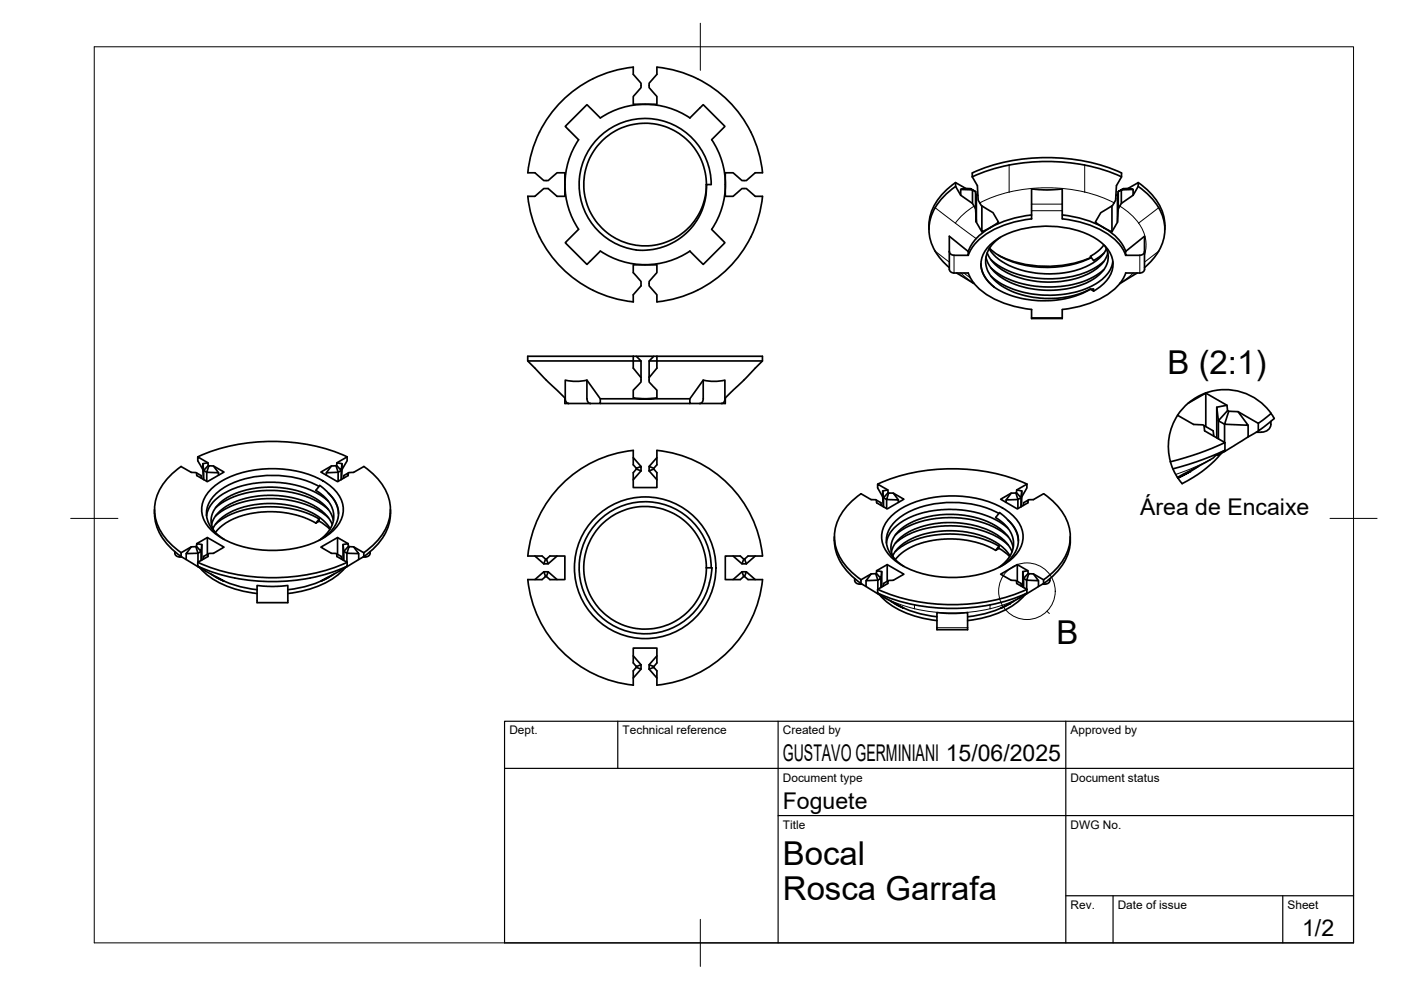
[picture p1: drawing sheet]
<svg xmlns="http://www.w3.org/2000/svg" width="297mm" height="210mm" viewBox="0 0 297 210" stroke-linecap="round" stroke-linejoin="round" font-family="sans-serif">
<!-- layer: Visible -->
<g fill="none" stroke="#000" stroke-width=".36">
<path d="M134.3 14.2v1.6l1.6 1.8v1l-1.6 1.9v1.6h5v-1.6l-1.7-1.9v-1l1.7-1.8v-1.6a25 25 0 0 1 22.3 22.4h-1.5l-1.9 1.7h-.9l-1.9-1.7h-1.6v5h1.6l1.9-1.6h.9l1.9 1.6h1.5a25 25 0 0 1-22.3 22.4M134.3 14.2a25 25 0 0 0-22.4 22.4h1.5l1.9 1.7h.9l1.9-1.7h1.7v5h-1.7l-1.9-1.6h-.9l-1.9 1.6h-1.5a25 25 0 0 0 22.4 22.4M122.7 29.6a17 17 0 0 0 0 19M146.3 25l2.8-2.8 4.6 4.6-2.8 2.8M146.3 25a17 17 0 0 0-19 0l-2.9-2.8-4.6 4.6 2.9 2.8M150.8 39.1a14 14 0 0 0-14-14 14 14 0 0 0-14 14.1 14 14 0 0 0 14.2 13.8 13.4 13.4 0 0 0 12.8-13.9h1M150.9 29.6a17 17 0 0 1 0 19M202.6 39.5a12.3 12.3 0 0 0-5.6 8.2 10.6 10.6 0 0 0 4.3 9M202.6 38.7a11.7 11.7 0 0 0-5.6 9.1v.9M202.6 39.5v-.8l2.2 1.3M202.6 39.5l1.1 1.9M205.7 40l1.1 .6 .2 1.5v5l-.2-6.5z"/>
<path d="M205.7 40h-.9l-1.1 .2 2.5 .1M206.1 37.5a40.1 40.1 0 0 1 31.7 0M206.1 37.5v-.8a40 40 0 0 1 31.7 0v.8l-1.1 1.9-.2 3.1-.6 1.1-2.5 1.5-1.2 2 1.8 1.2M206.1 37.5l1.1 1.9 .2 3.1 .6 1.1 2.5 1.5 1.2 2-1.8 1.2M238.2 40l-1.1 .6 .6-.3M241.3 39.5v-.8l-2.1 1.3M241.3 39.5l-1.1 1.9M241.3 38.7a11.7 11.7 0 0 1 5.7 9.1v.9M241.3 39.5a12.3 12.3 0 0 1 5.6 8.2 10.6 10.6 0 0 1-4.2 9M122.7 48.6l-2.9 2.9 4.6 4.6 2.9-2.9M127.3 53.2a17 17 0 0 0 19 0M150.9 48.6l2.8 2.9-4.6 4.6-2.8-2.9"/>
<path d="M201.3 53.3a.93 .93 0 0 0 1 .8h3v-.8l-4-3.2v7a.93 .93 0 0 0 1 .8h3a11.1 11.1 0 0 0 6.4 5.9 24.1 24.1 0 0 0 7 1.8M202.8 57.9l3.7 2.2M203.7 40.2v1.2l2.5 1.7M206.2 40.3v2.8l.6 1.2M206.9 41.2l.4 .2M207 47.1l1.2 2M208.2 43.7v5.4l1.7-.8M209.3 53.6a10.9 10.9 0 0 0 7.8 5.6 19.8 19.8 0 0 0 14.9-1.9l.3-.2a6 6 0 0 0 2.6-3.5M209.7 52.8a11.9 11.9 0 0 0 7.8 4.7 19.4 19.4 0 0 0 14.9-2.2l1.5-1.5 .7-1M209.8 52.6a17.4 17.4 0 0 0 12.2 4.1 20.9 20.9 0 0 0 9.4-2.1M210 48.3a9.8 9.8 0 0 0-4.7 5M210.1 56.8a18.6 18.6 0 0 0 13 4 17.1 17.1 0 0 0 10.9-3.6"/>
<path d="M210.1 55a19.4 19.4 0 0 0 14.7 4 16.4 16.4 0 0 0 9.2-3.6M211.7 54.1a23.8 23.8 0 0 0 19.6 .5M212.1 50.3a5.8 5.8 0 0 0-2.9 6.6 10.1 10.1 0 0 0 7 5.5 20.5 20.5 0 0 0 15-1.1l.7-.1v.5l-.7-.4a20.8 20.8 0 0 1-20.4-.4 6.7 6.7 0 0 1-2.8-5M218.7 46.4v-6.3a25 25 0 0 0 6.5 0v6.3M218.7 46.4a18.9 18.9 0 0 0-11.9 5.2l-1.1 1.6-.4 .9M218.7 45.6a22.9 22.9 0 0 0-8.7 2.7M225.2 46.4a18.9 18.9 0 0 1 12 5.2l1.1 1.6 .4 .9M225.2 45.6a22.9 22.9 0 0 1 8.8 2.7M234 48.3a10 10 0 0 1 4.7 5M234 51.9a8.3 8.3 0 0 1-2.8 2.4l.7 .9 2.1-1.5M234.3 52.2a4.6 4.6 0 0 1-1.3 6.1 17.7 17.7 0 0 1-12.9 3.1 14 14 0 0 1-10.2-4.9l-.5-.8-.4-1.2M235.8 43.7v5.4"/>
<path d="M235.9 55.5a7.4 7.4 0 0 1-4.7 5.3 21.8 21.8 0 0 1-19.8-1.2l-1.3-1.1M237 41.2l-.4 .2M237.1 44.3v-3.7l-.2 1.5v5M237.7 43.1l-.6 1.2-.2 2.8-1.1 2-1.8-.8M237.7 40.3l.5-.3h1l1 .2zM240.2 40.2v1.2l-2.5 1.7v-2.8M241.1 57.9l-3.7 2.2M242.7 53.3a.96 .96 0 0 1-1 .8h-3v-.8l4-3.2v7a.93 .93 0 0 1-1 .8h-3a11 11 0 0 1-6.4 5.9 24.5 24.5 0 0 1-7.1 1.8v1.9h-6.5v-1.9M111.9 76.5l4.3 4.5 3.6 3.4v.2M111.9 75.5h23l1 1h-24zM134.3 75.5v2.6l1.6 2M134.3 64v-1.5l1.6-1.9v-.9l-1.6-1.9v-1.7h5v1.7l-1.7 1.9v.9l1.7 1.9v1.5"/>
<path d="M134.9 75.5h3.7M135.9 76.5v4.5l-1.6 1.7v1.7l2.5 .2h-9.5M139.3 75.5h22.3v1l-7.9 8.1M139.3 75.5h-.7l-1 1v3.6l1.7-2v-1.6h-1.7M139.3 75.5v1h22.3M210.8 60.9a5.5 5.5 0 0 1-2.2-7.2 12.2 12.2 0 0 1 8.4-5.2 21.9 21.9 0 0 1 15.3 2.1 6.5 6.5 0 0 1 3.6 6.1 7.3 7.3 0 0 1-4 5M237.4 60.1h.1M38.4 98.9l2.2 1.3 1.1 .1 .9 .5 .1 .6M38.4 98.9a11.5 11.5 0 0 0-5.6 9.1 11.5 11.5 0 0 0 5.6 9.2M41.9 96.9a40 40 0 0 1 31.7 0M43 98.3l.1 3.4M44.1 98.1l-2.2-1.2v.8l1.1 1.9"/>
<path d="M44.2 98.7l-.1-.6-1.1 .2 .2 3.4M44.3 98.8h1l1 1.4-2.5-.1zM44.3 98.8l-.1-.1-1 1.1 .6 .3M45.3 98.8l2.2 1.3-3.5 2-2.3-1.3v-.5M70.3 98.8l-2.3 1.3 3.6 2 2.2-1.3 .1-.5-1 .5-.1 .6M71.2 98.8h-.9l-1.1 1.4 2.5-.1v2M71.4 98.7l-.2 .1 .5 1.3 .6-.3M71.4 98.1l1.1 .2-.2 1.5-.9-1.1zM71.4 98.1l2.2-1.2v.8l-1.1 1.9M72.3 99.8v1.9M72.5 98.3l-.1 3.4M119.8 84.6v.9h.7"/>
<path d="M119.8 84.6h.1M119.8 84.5a.9 .9 0 0 0 .8 1M119.8 84.6v-4a10.5 10.5 0 0 0 4.6 0l.1 3.9a.9 .9 0 0 0 .7 1M120.5 85.5h4.7M124.4 80.6l2.9 4v.9h-2.1M127.3 85.5h19M134.3 95.5v3l.6 .8 1-.4v.9M134.3 97l1.6 1.9M134.3 95.5a25 25 0 0 0-22.4 22.4h3l.8 .6M134.9 99.3v.2l1 .3M134.9 99.5l-.6 .7v3.2h5v-3.2l-.7-.7-1 .3M135.9 99.8l-1.6 1.9"/>
<path d="M137.6 80.1v.9l1.7 1.7v1.7l-2.5 .2h9.5M137.6 99.8l1.7 1.9M138.6 99.3l.7-.8v-3a25 25 0 0 1 22.3 22.4h-3l-.7 .6 .3 1M138.6 99.5v-.2l-1-.4v.9M139.3 97l-1.7 1.9M149.1 80.6l-2.8 4v.9h7.5v-.9M153.7 84.6v-4a10.5 10.5 0 0 1-4.6 0v3.9a.9 .9 0 0 1-.7 1M153.7 84.5a.9 .9 0 0 1-.7 1M249.7 88a12.1 12.1 0 0 0-1.5 9.9M252 85.5l3.7-2.2v7.1M252 85.4l-1.3 1.3-1 1.3 3.4 2 1.9 .1 2.2 1.2 .1 1.2M254.2 98.8l-2.1 1.3"/>
<path d="M255.3 90.2l.1 1.1 4.3 2.5a62.8 62.8 0 0 1-11.6 4.1l.6 1.6 1 1.7 6.8-3.7 1.1-.8 2.1-1.2v-1.7M255.7 83.3l4.4 2.6 .2 1.2 .2 .1 2 .1 4.3 2.5 2.7-2.1M255.7 83.3l-2.2 1.1-1.5 1M255.7 83.3a12 12 0 0 1 13.8 4.3M258 86.3v6.5M258.3 96.3v.2M258.9 96.1a25.1 25.1 0 0 1-8.3 6.4l-.9-1.2M259.6 95.7l-1.3 .8-.3-.1M259.7 95.5l-6.1 2.4-4.9 1.5M260.1 85.9l-2.1 .4 .3 2.9v3.8M260.3 87.1l-2 2.1 1.3 .8v3.8M260.5 87.2l-.9 2.8 5 .2-2.1-2.9"/>
<path d="M264.6 90.2v2.4l-5 3.1v-.2M266.8 91.4l-2.2 1.2M269.5 89.3a1.87 1.87 0 0 1-2 2.3h-1.1M269.5 87.7l.7 1-3.4 2.7v-1.6M32.7 108a11.5 11.5 0 0 0 5.7 10M37.1 117.3a1.11 1.11 0 0 0 1.5 .8M37.1 117v.3M39.5 117.4v1.2l2.5 1.6M40.6 115.9l-2.2 1.3v.8l1.1 .6M41.5 115.9h-.9l-1.1 1.5 2.5-.1M41.7 115.8l-.2 .1 .5 1.4M41.7 115.3l2.3-1.3 3.5 2-2.2 1.3-1.1 .1"/>
<path d="M41.9 119.2v.9M41.9 119.2a40 40 0 0 0 31.7 0M42 117.3l.6-.4-.9-1.1v-.5l1.1 .2-.2 3.3M42 117.3v1.9M42.8 115.5v3.2M43.1 118.5l.1-.5 1-.6-.1 .6-2.2 1.2M43.8 100.1v2M44 114v3.5M44.9 111.2l.3-1.1 .9-1.2 1.6-1.4 1.3-.7 1.9-.8 1.8-.5 4-.5 2.4 .1 2.2 .3 2.2 .5 1.9 .7 1.7 .9 1.6 1.2 1.2 1.5 .5 1M45 103.5a20.2 20.2 0 0 1 15.1-4 18.1 18.1 0 0 1 10.4 4 5.8 5.8 0 0 1 0 9.1 20.2 20.2 0 0 1-15 4 18.1 18.1 0 0 1-10.5-4 5.8 5.8 0 0 1 0-9.1zM45.1 112.1l.6-1 .9-1 1.2-.9 1.5-.8 3.3-1.1 4-.5 3.6 .1 2.5 .5 2.1 .7 2 1 1.2 .8 1.3 1.2 .7 1M45.7 107.7l2-1.5 3-1.3 3.8-.8 3.8-.1 3.5 .4 3.1 .8 2.8 1.4 1.9 1.4"/>
<path d="M45.7 109.4l2-1.5 3-1.2 3.8-.8 3.8-.2 3.5 .4 3.1 .9 2.5 1.1 2.2 1.7M46.3 100.2v.6M67 110.9l-2.6-1.2-3.3-.9-2.6-.3-3 .1-3.6 .6-2.4 .8-2.4 1.5-1.4 1.4M67.6 103.1a22 22 0 0 0-19.6 0 7.1 7.1 0 0 0-4.2 6 6.9 6.9 0 0 0 3.7 5.3M67.7 110l-2-1-2.8-.9-3.3-.6h-3.2l-3.3 .3-2.9 .8-2.4 1.1-2.1 1.4M67.7 110.5l-.7 .4M67.7 110l-.7 .9M67.7 110v.5M67.7 110.5l2.2 1.7M69.2 100.2v.6M69.6 106.3l-1.1-.9-1.5-1-1.8-.8-2-.6-4.2-.7-4.1 .1-2.3 .3-2.1 .5-1.8 .7-1.5 .9-1.3 .9-.9 1-.7 1-.5 1.7M69.7 104.6l-1.9-1.7-.8 1.1 1.6 1.2 1.2 1.3 .6 1.3 .4 1.4-.2 1.5-.5 1.3-1.1 1.4-1.4 1.2"/>
<path d="M69.7 104.6l1.4 1.9 .5 1.2 .2 1.2M69.7 104.6a5.3 5.3 0 0 1 .2 8.3l-1.9 1.5M70.7 110.4l-.5-1.4-1.2-1.6-1.9-1.6-1.7-.9-2.2-.8-2.3-.5-3-.3-2.9 .1-2.6 .4-2.4 .8-1.9 .9-1.4 1.1-1.3 1.5-.6 1.7 .1 1.6 .6 1.4M71.4 117.4v.6l2.2 1.2M71.6 114v3.5M72.7 115.5v3.2M73.6 117.3v1.9M73.6 119.2v.9l-5.6 3.1 1.8-.8M73.8 115.3l-2.2-1.3-3.6 2 2.3 1.3h.9l1.1 .7 .1 .5M73.9 115.8l-.1-.5-1.1 .2 .2 3.3M73.9 100.3l1.1-.1 2.1-1.3a11.4 11.4 0 0 1 5.7 9.1 11.5 11.5 0 0 1-5.7 9.2M74 115.9h1l1.1 1.5-2.5-.1z"/>
<path d="M74 115.9l-.1-.1-1 1.1 .7 .4M75 115.9l2.1 1.3M76.1 117.4v1.2l-2.5 1.5M77.1 117.2v.8l-1 .6M78.5 117v.3M78.5 117.3a1.12 1.12 0 0 1-1.5 .8M82.8 108a10.9 10.9 0 0 1-5 9.5l-.7 .5M113.4 117.9l1.9 1.6M115.3 119.5h.9l-.4-1 .8-.6h3.2v5h-3.2l-.8-.7M115.8 118.5h-.1l-.4 1M118.1 117.9l-1.9 1.6M155.4 117.9l1.9 1.6"/>
<path d="M157.7 118.5l-.7-.6h-3.2v5h3.2l.7-.7-.4-1M157.9 118.5h-.2l-.4 1h.9M160.1 117.9l-1.9 1.6M176.9 113.8v.8M176.9 114.6a11.4 11.4 0 0 0 5.7 9.1M186.1 102.6a40.1 40.1 0 0 1 31.6 0M186.8 107.2v-.6l-1.1-.6-1-.1-2.2-1.2a11.5 11.5 0 0 0-5.6 9.1 11.5 11.5 0 0 0 5.7 9.1M187.2 104.1l.1 3.3M188 105.9v1.9M188.1 119.7v3.5M188.2 103.9l-2.1-1.2v.8l1.1 1.8M188.3 104.5l-.1-.6-1 .2 .1 3.3"/>
<path d="M188.4 104.5l1 .1 1.1 1.4-2.5-.1zM188.4 104.5h-.1l-1 1 .7 .4M189 117a8 8 0 0 1 5.6-5.1l3.8-.9 3.7-.2 3.6 .4 1.9 .5 1.9 .7a9.3 9.3 0 0 1 5.1 4.6M189.2 109.2a20.2 20.2 0 0 1 15-3.9 18.1 18.1 0 0 1 10.5 3.9 5.7 5.7 0 0 1 0 9.1 20.2 20.2 0 0 1-15.1 4 18.1 18.1 0 0 1-10.4-4 5.7 5.7 0 0 1 0-9.1zM189.3 117.8l.4-.8 1.4-1.4 1.4-1 1.3-.6 3.4-1.1 3.5-.4 4.2 .3 4 1.1 2.2 1.1 1.1 .7 1.2 1.2 .7 .9M189.4 104.6l2.2 1.2-3.5 2.1-2.2-1.3-.1-.6M189.8 113.4l2.1-1.4 3.2-1.4 3.3-.7 3.3-.2 3.8 .4 3.5 .9 2.5 1.2 2.3 1.6M189.8 115.2l2.4-1.7 2.9-1.1 2.9-.7 3.7-.2 4 .4 3.3 .8 2.5 1.2 2.3 1.7M190.5 106v.5M211.1 116.7l-2.9-1.3-3-.8-2.6-.3h-3l-2.3 .4-3.3 .9-2.7 1.5-1.5 1.6M211.8 108.9a22 22 0 0 0-19.6-.1 7.1 7.1 0 0 0-4.3 6 6.9 6.9 0 0 0 3.7 5.3M211.8 115.8l-1.8-.9-3.2-1.1-3.1-.5-3.2-.1-3.3 .4-2.8 .7-2.5 1.1-2.1 1.5"/>
<path d="M211.8 115.8v.5l-.7 .4M211.8 115.8l-.7 .9M211.8 116.3l2.3 1.7M213.3 106v.5M213.8 112.1l-2.3-1.7-2.9-1.3-2.8-.7-3.2-.4-3 .1-4 .6-2.9 1.1-2.2 1.4a6 6 0 0 0-2.6 3.9M213.8 110.3a5.3 5.3 0 0 1 .2 8.3l-1.8 1.5M214.4 104.6l-2.2 1.2 3.5 2.1 2.2-1.3 .1-.6-1 .6v.6M214.8 116.1l-.6-1.7-1.1-1.4-1.8-1.4-1.9-1-2.1-.7-2.6-.6-2.5-.2h-2.7l-3.1 .5-2.2 .7-1.9 1-1.7 1.3-1.2 1.4-.5 1.5 .1 1.5 .7 1.5M215.4 104.5l-1 .1-1.1 1.4 2.5-.1v1.9M215.5 104.5h-.1l.4 1.4 .7-.4M215.6 103.9l1 .2-.1 1.4-1-1zM215.6 103.9l2.1-1.2v.8l-1.1 1.8"/>
<path d="M215.7 119.7v3.5M215.9 114.7l-.3-1.7-.7-1.4-1.5-1.7-1.5-1.2-.8 1 1.8 1.4 1.2 1.4 .6 1.3 .2 1.8-.3 1.3-.7 1.3-1 1.2-1.1 .9M216.5 105.5v1.9M216.6 104.1l-.1 3.3M221.3 104.7l-2.2 1.2-1.1 .1M221.3 104.7a11.5 11.5 0 0 1 5.6 9.1 11.5 11.5 0 0 1-5.6 9.1M226.9 113.8a10.8 10.8 0 0 1-4.9 9.4l-.7 .5M249.7 101.2v.1M249.7 101.3l2.4-1.2zM41.9 120.1l5.6 3.1-1.8-.8M41.9 120a40 40 0 0 0 31.7 0M42 120.1l.6 .4"/>
<path d="M42.4 120.4a18.4 18.4 0 0 0 12.1 5.4M42.6 120.5h.2M44.8 121.7l.9 .7M45.7 122.3a22.9 22.9 0 0 0 8.8 2.7M54.5 124.1l2.9 .2 3.6-.2v3.7h-6.5zM69.8 122.3a22.9 22.9 0 0 1-8.8 2.7M70.8 121.7l-1 .7M72.9 120.5h.1M73.2 120.4a18.4 18.4 0 0 1-12.2 5.4M73.2 120.4l-.5 .1M73.6 120.2l-.4 .2M115.3 121.2l.4 1-.8 .7h-3a25.1 25.1 0 0 0 22.4 22.4"/>
<path d="M115.3 121.2h.9l-.4 1h-.1M115.3 121.2l-1.9 1.7M116.2 121.2l1.9 1.7M134.3 139.1l1.6 1.8M139.3 139.1l-1.7 1.8M150.8 120.4a14 14 0 0 0-20.1-12.6 14 14 0 0 0-2.7 23.5 14 14 0 0 0 22.4-7.7l.6-3.2h-1.2a13 13 0 0 1-19.1 11.5 13 13 0 0 1-1.2-22.3 13 13 0 0 1 20.2 9.5l.1 1.3M157.3 121.2h.9l-.3 1h-.2M157.3 121.2l-1.9 1.7M157.9 122.2l.7 .7h3.1a25 25 0 0 1-22.4 22.4v-3.1l-.7-.7-1 .4M158.2 121.2l1.9 1.7M181.2 122.7a.92 .92 0 0 0 1 1.1M182.2 123.9h.6"/>
<path d="M182.5 122.9v.8M182.5 123.7l1.1 .6M183.6 123.1v1.2l2.5 1.6M184.7 121.7l-2.2 1.2M185.7 121.6l-1 .1-1.1 1.4 2.5-.1M185.8 121.6h-.1l.4 1.4M185.9 121l2.2-1.3 3.5 2-2.2 1.3-1.1 .1M186.1 124.9a40.1 40.1 0 0 0 31.6 0M186.1 125.8a40.1 40.1 0 0 0 31.6 0M186.1 123v2.8l5.5 3.2-2.8-1.6M186.1 123l.7-.4-1-1 .1-.6 1 .2-.1 3.4M186.1 125.8l.7 .5"/>
<path d="M186.5 126.1a18.4 18.4 0 0 0 12.1 5.5M186.8 126.2l.1 .1M186.9 121.2v3.3M187.3 124.3v-.6l1-.6-.1 .6-2.1 1.3M189.9 128.1a22.9 22.9 0 0 0 8.8 2.7M198.6 129.9l2.5 .2 4-.2v3.6h-6.5zM213.9 128.1a22.9 22.9 0 0 1-8.7 2.7M215.5 123.1l.1 .6 2.1 1.3v.8l-5.5 3.2 2.7-1.6M216.9 121.2v3.3M217 126.2v.1M217.3 126.1a18.4 18.4 0 0 1-12.1 5.5M217.3 126.1l-.4 .2"/>
<path d="M217.7 123v1.9M217.7 125.9l-.4 .2M217.9 121l-2.2-1.3-3.5 2 2.2 1.3 1 .1 1.1 .6v.6M218 121.6l-.1-.6-1 .2 .1 3.4M218.1 121.6l1 .1 1.1 1.4-2.5-.1zM218.1 121.6h-.1l-1 1 .7 .4M219.1 121.7l2.2 1.2v.8l-1.1 .6M220.2 123.1v1.2l-2.5 1.5M221 123.9h.6M222.6 122.7v.3M222.6 123a.93 .93 0 0 1-1 .8M134.9 141.5l-.6 .7v3.1"/>
<path d="M135.9 140.9l-1 .4-.6-.7v-3.2h5v3.2l-.7 .7M135.9 140.9v1l-1-.4v-.2M135.9 141.9l-1.6 1.9M137.6 141.9l1.7 1.9M138.6 141.5v-.2l-1-.4v1"/>
<circle cx="136.8" cy="39.1" r="13"/>
<circle cx="136.8" cy="120.4" r="15"/>
</g>
<!-- layer: Visible Narrow -->
<g fill="none" stroke="#000" stroke-width=".21">
<path d="M214 35v5.7M230 35v5.7M198.3 44l8.7 6.6M198.3 53.3l3 2.3M202.3 54.1v3.8M203.7 57.9l2.8 2.2M204.3 57.9l1.4 1M206.5 43.7l-1.9 1.4-2 2.2M207.7 43a33.2 33.2 0 0 1 28.5 0M218.7 43.3h6.5M218.7 44.7h6.5M237.4 43.7a10.9 10.9 0 0 1 5.5 7.3 7.1 7.1 0 0 1-.2 3"/>
<path d="M240.3 57.9l-2.9 2.2M241.7 54.1v3.8M245.7 53.3l-3 2.3M245.7 44l-4.3 3.3M218.7 67.3h6.5M256.5 97.5l-4.2 2-3 1.1M187.7 126.8a26.3 26.3 0 0 0 6.2 2.3M193.9 128.3v.8M193.9 129.1a35.6 35.6 0 0 0 16 0M198.6 133.1h6.5M209.9 128.3v.8M216.2 126.8a26.3 26.3 0 0 1-6.3 2.3"/>
</g>
<!-- layer: Visible -->
<g fill="#000">
<circle cx="252.2" cy="100" r=".18"/>
<circle cx="189.8" cy="128.1" r=".18"/>
<circle cx="214" cy="128.1" r=".18"/>
</g>
<!-- layer: BORDER -->
<path d="M20 9.9h267v190h-267zM148.5 4.9v10M15 109.9h10M282 109.9h10M148.5 194.9v10" fill="none" stroke="#000" stroke-width=".21"/>
<!-- layer: TITLEBLOCK -->
<path d="M107 152.9h180v47h-180zM131 152.9v10M165 152.9v47M226 152.9v47M107 162.9h180M165 172.9h122M226 189.9h61M236 189.9v10M272 189.9v10" fill="none" stroke="#000" stroke-width=".25"/>
<!-- layer: Detail Boundary -->
<g fill="none" stroke="#000" stroke-width=".21">
<path d="M222 129.6l.5 .5"/>
<circle cx="217.7" cy="125.4" r="6"/>
</g>
<g font-size="7">
<text x="247.5" y="79.4">B (2:1)</text>
<text x="224" y="136.5">B</text>
<text x="166" y="183.4">Bocal</text>
<text x="166" y="190.9">Rosca Garrafa</text>
</g>
<g font-size="4.9">
<text x="241.7" y="109.2">Área de Encaixe</text>
<text x="166" y="161.4">GUSTAVO GERMINIANI 15/06/2025</text>
<text x="166" y="171.4">Foguete</text>
<text x="276.1" y="198.6">1/2</text>
</g>
<g font-size="2.5">
<text x="108" y="155.7">Dept.</text>
<text x="132" y="155.7">Technical reference</text>
<text x="166" y="155.7">Created by</text>
<text x="227" y="155.7">Approved by</text>
<text x="166" y="165.7">Document type</text>
<text x="227" y="165.7">Document status</text>
<text x="166" y="175.7">Title</text>
<text x="227" y="175.7">DWG No.</text>
<text x="227" y="192.7">Rev.</text>
<text x="237" y="192.7">Date of issue</text>
<text x="273" y="192.7">Sheet</text>
</g>
</svg>
